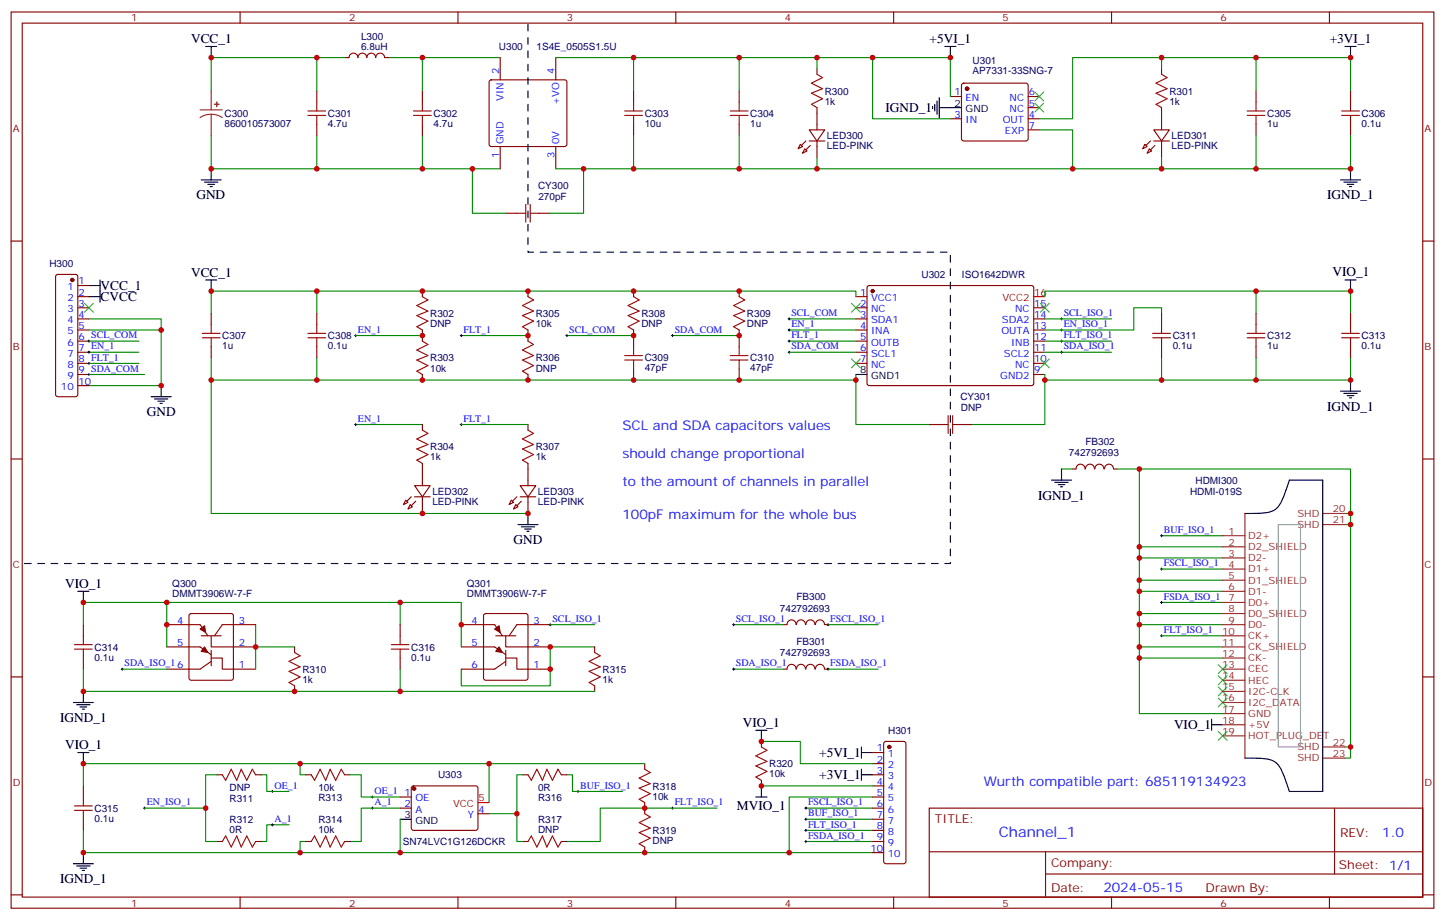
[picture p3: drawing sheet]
<svg xmlns="http://www.w3.org/2000/svg" width="459mm" height="292mm" viewBox="0 0 459 292" stroke-linecap="round" stroke-linejoin="round" font-family="sans-serif">
<g fill="none" stroke="#870000" stroke-width=".35">
<path d="M3.5 3.8h451.6v284.3h-451.6zM7.1 7.3h444.5v277.3h-444.5zM76.2 3.8v3.5M109.4 18.3h1.4a1.41 1.41 0 0 1 1.4-1.4 1.41 1.41 0 0 1 1.4 1.4 1.41 1.41 0 0 1 1.4-1.4 1.41 1.41 0 0 1 1.4 1.4 1.41 1.41 0 0 1 1.4-1.4 1.41 1.41 0 0 1 1.4 1.4 1.41 1.41 0 0 1 1.4-1.4 1.41 1.41 0 0 1 1.5 1.4h1.4M145.3 3.8v3.5M158.7 18.3v7M176.4 18.3v7M214.5 3.8v3.5M283.6 3.8v3.5M352.8 3.8v3.5M421.9 3.8v3.5M100.5 28.9v3.5"/>
<path d="M100.5 39.4v3.6M134.1 28.9v3.5M134.1 39.4v3.6M155.5 25.5l.4-.2h23.3l.5 .2 .2 .5v19.8l-.2 .5-.5 .2h-23.3l-.5-.2-.2-.5v-19.8zM201.1 28.9v3.5M201.1 39.4v3.6M234.6 28.9v3.5M234.6 39.4v3.6M259.3 21.8v1.8M259.3 34.1v7.1M301.6 30.6h3.6M301.6 37.7h3.6"/>
<path d="M305.4 26.6l.5-.2h19.7l.5 .2 .2 .5v16.9l-.2 .5-.5 .2h-19.7l-.5-.2-.2-.5v-16.9zM326.3 30.6h3.5M326.3 37.7h3.5M326.3 34.1h3.5M368.7 21.8v1.8M368.7 34.1v7.1M398.6 28.9v3.5M398.6 39.4v3.6M428.6 28.9v3.5M428.6 39.4v3.6M158.7 46.5v7.1M176.4 46.5v7.1"/>
<path d="M254 45.8l.7 .7-1.4 .7zM255.4 47.2l.7 .7-1.4 .7zM256.8 41.2h5l-2.5 3.5zM256.8 44.7h5M259.3 44.7v5.3M326.3 41.2h3.5M363.4 45.8l.7 .7-1.4 .7zM364.8 47.2l.7 .7-1.4 .7zM366.2 41.2h4.9l-2.4 3.5zM366.2 44.7h4.9M368.7 44.7v5.3M3.5 76.5h3.6"/>
<path d="M160.5 67.7h3.5M171.1 67.7h3.5M451.6 76.5h3.5M17.9 87.3l.4-.2h5.7l.5 .2 .2 .5v37.4l-.2 .5-.5 .2h-5.7l-.5-.3-.2-.4v-37.4zM24.7 94.1h3.5M24.7 97.6h3.5M24.7 90.6h3.5M67 99.4v3.5M100.5 99.4v3.5M134.1 92.4v1.7M167.6 92.4v1.7M201.1 92.4v1.7"/>
<path d="M234.6 92.4v1.7M271.6 94.1h3.6M271.6 97.6h3.6M275.4 90.8l.5-.2h51.8l.4 .7-.1 30.6-.6 .4h-51.8l-.4-.7v-30.3zM328.1 97.6h3.5M368.7 99.4v3.5M398.6 99.4v3.5M428.6 99.4v3.5M24.7 101.2h3.5M24.7 104.7h3.5M24.7 108.2h3.5M24.7 111.8h3.5"/>
<path d="M24.7 115.3h3.5M24.7 118.8h3.5M67 110v3.5M100.5 110v3.5M134.1 104.7v3.5M134.1 118.8v1.8M167.6 104.7v3.5M167.6 118.8v1.8M201.1 104.7v5.3M201.1 117.1v3.5M234.6 104.7v5.3M234.6 117.1v3.5"/>
<path d="M271.6 101.2h3.6M271.6 104.7h3.6M271.6 108.2h3.6M271.6 111.8h3.6M271.6 115.3h3.6M328.1 101.2h3.5M328.1 104.7h3.5M328.1 108.2h3.5M328.1 111.8h3.5M328.1 115.3h3.5M328.1 118.8h3.5M368.7 110v3.5"/>
<path d="M398.6 110v3.5M428.6 110v3.5M24.7 122.3h3.5M134.1 134.7v1.8M167.6 134.7v1.8M294.6 134.7h3.5M305.2 134.7h3.5M3.5 145.6h3.6M128.8 158.7l.7 .7-1.4 .7zM131.6 154.1h4.9l-2.4 3.5zM131.6 157.6h4.9M134.1 147v7.1"/>
<path d="M134.1 157.6v5.3M162.3 158.7l.7 .7-1.4 .7zM165.1 154.1h4.9l-2.4 3.5zM165.1 157.6h4.9M167.6 147v7.1M167.6 157.6v5.3M344.3 148.8a1.41 1.41 0 0 0-1.4-1.5 1.41 1.41 0 0 0-1.4 1.5h-1.1M344.5 148.8a1.41 1.41 0 0 1 1.4-1.5 1.41 1.41 0 0 1 1.4 1.5M347.5 148.8a1.41 1.41 0 0 1 1.4-1.5 1.41 1.41 0 0 1 1.4 1.5M350.6 148.8a1.41 1.41 0 0 1 1.4-1.5 1.41 1.41 0 0 1 1.4 1.5M353.5 148.8h1M451.6 145.6h3.5"/>
<path d="M130.2 160.1l.7 .7-1.4 .7zM163.7 160.1l.7 .7-1.4 .7zM26.5 198.2v3.5M52.9 198.2h10.6l2.5 3.5M60.2 194.9l.5-.2h12.7l.6 .4 .1 20-.5 .7h-12.9l-.7-.4v-20zM81.1 198.2h-10.5l-2.5 3.5M127 198.2v3.5M146.4 198.2h10.6l2.5 3.5M153.7 194.9l.5-.2h12.7l.6 .4 .1 20-.5 .7h-12.9l-.7-.4v-20zM174.6 198.2h-10.6l-2.4 3.5M252.6 198.2a1.41 1.41 0 0 0-1.4-1.5 1.41 1.41 0 0 0-1.4 1.5h-1.1M252.8 198.2a1.41 1.41 0 0 1 1.4-1.5 1.41 1.41 0 0 1 1.4 1.5"/>
<path d="M255.8 198.2a1.41 1.41 0 0 1 1.4-1.5 1.41 1.41 0 0 1 1.4 1.5M258.8 198.2a1.41 1.41 0 0 1 1.4-1.5 1.41 1.41 0 0 1 1.4 1.5M261.8 198.2h1M3.5 214.8h3.6M26.5 208.8v3.5M52.9 205.2h10.6l3.5 2.5M63.9 201.7h6.3M67 201.7v3.5h14.1M67 208.8h3.6v3.5h10.5M67 209.8l-3.5 2.5h-10.6M67 206.3v4.9M93.5 205.2v1.8"/>
<path d="M93.5 217.6v1.8M127 208.8v3.5M146.4 205.2h10.6l3.5 2.5M157.3 201.7h6.4M160.5 201.7v3.5h14.1M160.5 208.8h3.5v3.5h10.6M160.5 209.8l-3.5 2.5h-10.6M160.5 206.3v4.9M188.7 205.2v1.8M188.7 217.6v1.8M248.7 212.3h1.1M249.8 212.3a1.41 1.41 0 0 1 1.4-1.5 1.41 1.41 0 0 1 1.4 1.5"/>
<path d="M252.8 212.3a1.41 1.41 0 0 1 1.4-1.5 1.41 1.41 0 0 1 1.4 1.5M255.8 212.3a1.41 1.41 0 0 1 1.4-1.5 1.41 1.41 0 0 1 1.4 1.5M258.8 212.3a1.41 1.41 0 0 1 1.4-1.5 1.41 1.41 0 0 1 1.4 1.5M261.8 212.3h1M451.6 214.8h3.5M241.7 235.2v1.8M276.9 238.8h3.6M280.7 235.4l.5-.2h5.6l.5 .2 .2 .5v37.4l-.2 .5-.5 .2h-5.6l-.5-.2-.2-.5v-37.4zM26.5 249.3v3.6M26.5 259.9v3.6M68.8 245.8h1.8M81.1 245.8h1.8"/>
<path d="M97 245.8h1.8M109.4 245.8h1.7M127 252.9h3.5M127 256.4h3.5M130.8 249.5l.4-.2 20.1 .1 .4 .6-.1 13-.6 .5-20-.1-.5-.7v-12.7zM151.7 258.2h3.5M165.8 245.8h1.8M178.2 245.8h1.7M204.6 242.3v1.8M204.6 254.6v3.6M241.7 247.6v1.7M276.9 242.3h3.6"/>
<path d="M276.9 245.8h3.6M276.9 249.3h3.6M276.9 252.9h3.6M276.9 256.4h3.6M276.9 259.9h3.6M294.9 256.4h156.7v28.2h-156.7zM423.5 256.4l.1 20.9M68.8 267h1.8M81.1 267h1.8M97 267h1.8M109.4 267h1.7M165.8 267h1.8"/>
<path d="M178.2 267h1.7M204.6 268.7v1.8M276.9 263.5h3.6M276.9 267h3.6M276.9 270.5h3.6M295 270.2h156.4M331.8 277.3h119.6M331.8 270.2v14.2M3.5 283.9h3.6M76.2 284.6v3.5M145.3 284.6v3.5M214.5 284.6v3.5"/>
<path d="M283.6 284.6v3.5M352.8 284.6v3.5M421.9 284.6v3.5M451.6 283.9h3.5"/>
</g>
<g fill="#870000" stroke="#870000" stroke-width=".35">
<path d="M64.9 205.2l1.1 1.8-2.1-.3z"/>
<path d="M63.5 199.6l1.4-1.1 .4 2.2z"/>
<path d="M158.4 205.2l1.1 1.8-2.2-.3z"/>
<path d="M157 199.6l1.4-1.1 .3 2.2z"/>
<path d="M131.9 159l-1.4 1.4z"/>
<path d="M130.5 157.6l-1.4 1.4z"/>
<path d="M165.5 159l-1.5 1.4z"/>
<path d="M164 157.6l-1.4 1.4z"/>
<path d="M257.2 46.1l-1.4 1.5z"/>
<path d="M255.8 44.7l-1.4 1.4z"/>
<path d="M365.1 47.6l1.4-1.5z"/>
<path d="M365.1 44.7l-1.4 1.4z"/>
<circle cx="276.9" cy="92.4" r=".53"/>
<circle cx="306.9" cy="28.2" r=".53"/>
<circle cx="282.2" cy="237" r=".53"/>
<circle cx="131.4" cy="250.2" r=".53"/>
<circle cx="22.9" cy="88.8" r=".53"/>
</g>
<g fill="none" stroke="#000" stroke-width=".35">
<path d="M65.3 14.7h3.5M67 14.7v3.6M299.9 14.7h3.5M301.6 14.7v3.6M426.9 14.7h3.5M428.6 14.7v3.6M296 33.8v.7M296.7 33.1v2.1M297.4 32v4.3M298.1 34.1h7.1M298.1 31v6.3M63.9 57.1h6.3"/>
<path d="M64.9 57.8h4.2M66 58.5h2.1M66.7 59.2h.7M67 53.6v3.5M425.4 57.1h6.4M426.5 57.8h4.2M427.6 58.5h2.1M428.3 59.2h.7M428.6 53.6v3.5M28.2 94.1h3.5M28.2 90.6h3.5M31.7 88.8v7.1"/>
<path d="M65.3 88.8h3.5M67 88.8v3.6M426.9 88.8h3.5M428.6 88.8v3.6M271.6 118.8h3.6M48 125.9h6.3M49 126.6h4.3M50.1 127.3h2.1M50.8 128h.7M51.2 122.3v3.6M425.4 124.1h6.4M426.5 124.8h4.2"/>
<path d="M427.6 125.5h2.1M428.3 126.2h.7M428.6 120.6v3.5M333.7 152.3h6.4M334.8 153h4.2M335.8 153.7h2.2M336.5 154.4h.8M336.9 148.8v3.5M164.4 166.4h6.3M165.5 167.1h4.2M166.5 167.9h2.1M167.2 168.6h.7"/>
<path d="M167.6 162.9v3.5M395.1 162.9h3.9a7.5 7.5 0 0 0 7.1-2.8l1.2-2.3 1.9-5.5h10.6v98.8h-10.6l-1.3-3.9a8.9 8.9 0 0 0-3.9-5.8 23.4 23.4 0 0 0-8.9-.9M24.7 187.6h3.5M26.5 187.6v3.5M26.5 219.4v3.5M23.3 222.9h6.3M24.3 223.6h4.3M24.7 238.8h3.5M25.4 224.3h2.1M26.1 225h.7M26.5 238.8v3.5M239.9 231.7h3.5"/>
<path d="M241.7 231.7v3.5M273.4 238.8h3.5M273.4 237v3.5M384.5 229.9h3.6M384.5 228.2v3.5M127 259.9h3.5M239.9 252.9h3.5M241.7 249.3v3.6M273.4 244.1v3.5M273.4 245.8h3.5M23.3 274h6.3M24.3 274.7h4.3"/>
<path d="M25.4 275.4h2.1M26.1 276.2h.7M26.5 270.5v3.5"/>
</g>
<path d="M328.1 94.1h3.5M151.7 254.6h3.5" fill="none" stroke="#f00" stroke-width=".35"/>
<g fill="none" stroke="#a10000" stroke-width=".35">
<path d="M97.7 36.6h5.7M97.7 35.2h5.7M100.5 32.4v2.8M100.5 36.6v2.8M131.2 36.6h5.7M131.2 35.2h5.7M134.1 32.4v2.8M134.1 36.6v2.8M198.3 36.6h5.6M198.3 35.2h5.6M201.1 32.4v2.8M201.1 36.6v2.8"/>
<path d="M231.8 36.6h5.6M231.8 35.2h5.6M234.6 32.4v2.8M234.6 36.6v2.8M259.3 23.6l1.8 1-3.6 1.8 3.6 1.8-3.6 1.4 3.6 1.7-3.6 1.8 1.8 1M368.7 23.6l1.7 1-3.5 1.8 3.5 1.8-3.5 1.4 3.5 1.7-3.5 1.8 1.8 1M395.8 36.6h5.7M395.8 35.2h5.7M398.6 32.4v2.8M398.6 36.6v2.8M425.8 36.6h5.6M425.8 35.2h5.6"/>
<path d="M428.6 32.4v2.8M428.6 36.6v2.8M164 67.7h2.9M166.9 64.8v5.7M168.3 67.7h2.8M168.3 64.8v5.7M134.1 94.1l1.7 1.1-3.5 1.7 3.5 1.8-3.5 1.4 3.5 1.8-3.5 1.7 1.8 1.1M167.6 94.1l1.7 1.1-3.5 1.7 3.5 1.8-3.5 1.4 3.5 1.8-3.5 1.7 1.8 1.1M201.1 94.1l1.7 1.1-3.5 1.7 3.5 1.8-3.5 1.4 3.5 1.8-3.5 1.7 1.8 1.1M234.6 94.1l1.8 1.1-3.6 1.7 3.6 1.8-3.6 1.4 3.6 1.8-3.6 1.7 1.8 1.1M64.2 107.2h5.6M64.2 105.8h5.6"/>
<path d="M67 102.9v2.9M67 107.2v2.8M97.7 107.2h5.7M97.7 105.8h5.7M100.5 102.9v2.9M100.5 107.2v2.8M134.1 108.2l1.7 1.1-3.5 1.8 3.5 1.7-3.5 1.4 3.5 1.8-3.5 1.8 1.8 1M167.6 108.2l1.7 1.1-3.5 1.8 3.5 1.7-3.5 1.4 3.5 1.8-3.5 1.8 1.8 1M198.3 114.2h5.6M198.3 112.8h5.6M201.1 110v2.8M201.1 114.2v2.9"/>
<path d="M231.8 114.2h5.6M231.8 112.8h5.6M234.6 110v2.8M234.6 114.2v2.9M365.8 107.2h5.7M365.8 105.8h5.7M368.7 102.9v2.9M368.7 107.2v2.8M395.8 107.2h5.7M395.8 105.8h5.7M398.6 102.9v2.9M398.6 107.2v2.8"/>
<path d="M425.8 107.2h5.6M425.8 105.8h5.6M428.6 102.9v2.9M428.6 107.2v2.8M134.1 136.5l1.7 1-3.5 1.8 3.5 1.7-3.5 1.5 3.5 1.7-3.5 1.8 1.8 1M167.6 136.5l1.7 1-3.5 1.8 3.5 1.7-3.5 1.5 3.5 1.7-3.5 1.8 1.8 1M298.1 134.7h2.8M300.9 131.9v5.6M302.3 134.7h2.9M302.3 131.9v5.6M23.6 206h5.7M23.6 204.5h5.7"/>
<path d="M26.5 201.7v2.8M26.5 206v2.8M93.5 207l1.7 1.1-3.5 1.7 3.5 1.8-3.5 1.4 3.5 1.8-3.5 1.7 1.8 1.1M124.2 206h5.6M124.2 204.5h5.6M127 201.7v2.8M127 206v2.8M188.7 207l1.8 1.1-3.5 1.7 3.5 1.8-3.5 1.4 3.5 1.8-3.5 1.7 1.7 1.1M241.7 237l1.7 1.1-3.5 1.7 3.5 1.8-3.5 1.4 3.5 1.8-3.5 1.7 1.8 1.1M23.6 257.1h5.7M23.6 255.7h5.7M26.5 252.9v2.8"/>
<path d="M26.5 257.1v2.8M70.6 245.8l1 1.8 1.8-3.5 1.7 3.5 1.5-3.5 1.7 3.5 1.8-3.5 1 1.7M98.8 245.8l1 1.8 1.8-3.5 1.8 3.5 1.4-3.5 1.7 3.5 1.8-3.5 1.1 1.7M167.6 245.8l1 1.8 1.8-3.5 1.8 3.5 1.4-3.5 1.7 3.5 1.8-3.5 1.1 1.7M204.6 244.1l1.8 1-3.6 1.8 3.6 1.7-3.6 1.4 3.6 1.8-3.6 1.8 1.8 1M204.6 258.2l1.8 1-3.6 1.8 3.6 1.7-3.6 1.5 3.6 1.7-3.6 1.8 1.8 1M70.6 267l1-1.8 1.8 3.5 1.7-3.5 1.5 3.5 1.7-3.5 1.8 3.5 1-1.7M98.8 267l1-1.8 1.8 3.5 1.8-3.5 1.4 3.5 1.7-3.5 1.8 3.5 1.1-1.7M167.6 267l1-1.8 1.8 3.5 1.8-3.5 1.4 3.5 1.7-3.5 1.8 3.5 1.1-1.7"/>
</g>
<g fill="none" stroke="#008700" stroke-width=".35">
<path d="M100.5 18.3v10.6M109.4 18.3h-42.4v10.6M123.5 18.3h35.2M134.1 18.3v10.6M176.4 18.3h125.2v12.3M201.1 18.3v10.6M234.6 18.3v10.6M259.3 18.3v3.5M276.9 18.3v19.4h24.7M368.7 18.3v3.5M398.6 18.3v10.6M428.6 28.9v-10.6h-88.2v19.4h-10.6"/>
<path d="M67 43v10.6h91.7M100.5 43v10.6M134.1 43v10.6M149.9 53.6v14.1h10.6M176.4 53.6h8.8v14.1h-10.6M201.1 43v10.6M234.6 43v10.6M259.3 50v3.6M329.8 41.2h10.6v12.4M368.7 50v3.6M398.6 43v10.6M428.6 43v10.6h-243.4"/>
<path d="M100.5 92.4v7M271.6 94.1v-1.7h-204.6v7M331.6 94.1v-1.7h97v7M368.7 99.4v-1.8h-8.9v7.1h-28.2M398.6 92.4v7M28.2 104.7h23v17.6h-23M28.2 101.2h23v3.5M28.2 111.8h15.9M28.2 108.2h15.9M28.2 118.8h17.7M28.2 115.3h15.9M67 113.5v49.4h100.6"/>
<path d="M100.5 113.5v7.1M112.9 106.5h21.2M146.4 106.5h21.2M179.9 106.5h21.2M213.4 106.5h21.2M250.5 101.2h21.1M250.5 111.8h21.1M250.5 104.7h21.1M250.5 108.2h21.1M271.6 118.8v15.9h23M331.6 101.2h21.2M331.6 111.8h21.2"/>
<path d="M331.6 108.2h21.2M368.7 113.5v7.1M398.6 113.5v7.1M428.6 113.5v7.1h-97v-1.8M67 120.6h204.6M112.9 134.7h21.2M146.4 134.7h21.2M331.6 120.6v14.1h-22.9M336.9 148.8h3.5M354.5 148.8h7.1M361.6 177h26.5M361.6 173.5h26.5"/>
<path d="M368.7 170h19.4M426.9 166.4h1.7M426.9 162.9h1.7M26.5 198.2v-7.1h119.9v14.1M52.9 191.1v14.1M81.1 198.2v7M127 191.1v7.1M174.6 198.2h14.1M232.8 198.2h15.9M262.8 198.2h15.9M361.6 198.2h26.5M361.6 194.7h26.5"/>
<path d="M361.6 187.6h26.5M361.6 184.1h26.5M368.7 180.6h19.4M368.7 191.1h19.4M26.5 212.3v7.1h162.2M38.8 212.3h14.1M93.5 205.2h-12.4v7.1M127 212.3v7.1M188.7 205.2h-14.1v12.4h-28.2v-5.3M232.8 212.3h15.9M262.8 212.3h15.9M361.6 208.8v17.6h26.5"/>
<path d="M361.6 205.2h26.5M368.7 201.7h19.4M388.1 208.8h-26.5v-60h67v91.7h-1.7M241.7 235.2h12.3v7.1h22.9M426.9 237h1.7M45.9 256.4h19.4v10.6h3.5M68.8 245.8h-3.5v10.6M82.9 245.8h1.8v5.3h7M95.2 242.3v3.5h1.8M111.1 245.8h3.6v7.1h12.3M127 256.4h-12.3v10.6h-3.6M127 259.9v10.6h-100.5v-7"/>
<path d="M155.2 258.2h8.8v8.8h1.8M155.2 242.3v12.3M165.8 245.8h-1.8v12.4M179.9 245.8h1.8v5.3h15.9M204.6 242.3h-178.1v7M227.5 256.4h-37v10.6h-10.6M241.7 249.3h35.2M255.8 256.4h21.1M255.8 259.9h21.1M276.9 252.9h-26.4v17.6h26.4M91.7 261.7h-7v5.3h-1.8M97 267h-1.8v3.5"/>
<path d="M127 270.5h123.5M255.8 263.5h21.1M255.8 267h21.1"/>
</g>
<g fill="none" stroke="#3c3" stroke-width=".35">
<path d="M328.4 32.7l2.9 2.9M328.4 29.2l2.9 2.8M331.3 32.7l-2.9 2.9M331.3 29.2l-2.9 2.8M26.8 96.2l2.8 2.9M29.6 96.2l-2.8 2.9M270.2 96.2l2.8 2.9M273 96.2l-2.8 2.9M330.2 96.2l2.8 2.9M333 96.2l-2.8 2.9M270.2 113.9l2.8 2.8M273 113.9l-2.8 2.8"/>
<path d="M330.2 113.9l2.8 2.8M333 113.9l-2.8 2.8M386.6 214.4l2.9 2.8M386.6 210.9l2.9 2.8M386.6 217.9l2.9 2.9M389.5 214.4l-2.9 2.8M389.5 210.9l-2.9 2.8M389.5 217.9l-2.9 2.9M386.6 232.1l2.9 2.8M386.6 221.5l2.9 2.8M389.5 232.1l-2.9 2.8M389.5 221.5l-2.9 2.8"/>
</g>
<g fill="none" stroke="#000" stroke-width=".32">
<path d="M27.9 111.8h.7M27.9 108.2h.7M27.9 118.8h.7M27.9 115.3h.7M28.2 107.9v.7M28.2 111.4v.7M28.2 114.9v.7M28.2 118.5v.7M112.5 106.5h.7M112.9 106.1v.7M146 106.5h.8M146.4 106.1v.7"/>
<path d="M179.6 106.5h.7M179.9 106.1v.7M213.1 106.5h.7M213.4 106.1v.7M250.1 101.2h.7M250.1 111.8h.7M250.1 104.7h.7M250.1 108.2h.7M250.5 100.8v.7M250.5 104.4v.7M250.5 107.9v.7M250.5 111.4v.7"/>
<path d="M336.5 101.2h.8M336.5 111.8h.8M336.5 104.7h.8M336.5 108.2h.8M336.9 100.8v.7M336.9 104.4v.7M336.9 107.9v.7M336.9 111.4v.7M112.5 134.7h.7M112.9 134.3v.7M146 134.7h.8M146.4 134.3v.7"/>
<path d="M368.3 170h.7M368.7 169.6v.7M174.3 198.2h.7M174.6 197.8v.7M232.5 198.2h.7M232.8 197.8v.7M262.5 198.2h.7M262.8 197.8v.7M368.3 180.6h.7M368.3 191.1h.7M368.7 180.2v.7M368.7 190.8v.7"/>
<path d="M38.5 212.3h.7M38.8 211.9v.8M232.5 212.3h.7M232.8 211.9v.8M262.5 212.3h.7M262.8 211.9v.8M368.3 201.7h.7M368.7 201.4v.7M45.5 256.4h.7M45.9 256v.8M86.1 251.1h.7M86.4 250.8v.7"/>
<path d="M117.8 256.4h.7M117.8 252.9h.7M118.2 252.5v.7M118.2 256v.8M183.1 251.1h.7M183.4 250.8v.7M213.1 256.4h.7M213.4 256v.8M255.4 256.4h.7M255.4 259.9h.7M255.8 256v.8M255.8 259.6v.7"/>
<path d="M86.1 261.7h.7M86.4 261.3v.7M255.4 263.5h.7M255.4 267h.7M255.8 263.1v.7M255.8 266.6v.7"/>
</g>
<path d="M167.6 7.7v72.3h134v98.8h-294.5" fill="none" stroke="#000" stroke-width=".35" stroke-dasharray="2.1 2.1"/>
<g fill="#8c2424" stroke="#8c2424" stroke-width=".35">
<path d="M68.8 32.4v1.4z"/>
<path d="M68.1 33.1h1.4z"/>
</g>
<g fill="none" stroke="#8c2424" stroke-width=".35">
<path d="M63.5 34.9h7.1M67 36.3l1.9 .2 1.7 .8M67 36.3l-1.8 .2-1.7 .8M67 28.9v6M67 36.3v6.7M388.1 170h7M388.1 173.5h7M388.1 177h7M395.1 162.9v77.6M419.8 162.9h7.1M419.8 166.4h7.1M388.1 180.6h7"/>
<path d="M388.1 184.1h7M388.1 187.6h7M388.1 191.1h7M388.1 194.7h7M388.1 198.2h7M388.1 201.7h7M388.1 205.2h7M388.1 208.8h7M388.1 212.3h7M388.1 215.8h7M388.1 219.4h7M388.1 222.9h7"/>
<path d="M388.1 226.4h7M388.1 229.9h7M388.1 233.5h7M419.8 237h7.1M419.8 240.5h7.1"/>
</g>
<path d="M405.7 166.4h7v70.6h-7z" fill="none" stroke="#999" stroke-width=".35"/>
<g fill="#c00">
<circle cx="134.1" cy="92.4" r=".88"/>
<circle cx="134.1" cy="106.5" r=".88"/>
<circle cx="167.6" cy="106.5" r=".88"/>
<circle cx="167.6" cy="92.4" r=".88"/>
<circle cx="174.6" cy="205.2" r=".88"/>
<circle cx="174.6" cy="212.3" r=".88"/>
<circle cx="52.9" cy="198.2" r=".88"/>
<circle cx="100.5" cy="92.4" r=".88"/>
<circle cx="134.1" cy="53.6" r=".88"/>
<circle cx="134.1" cy="18.3" r=".88"/>
<circle cx="100.5" cy="53.6" r=".88"/>
<circle cx="100.5" cy="18.3" r=".88"/>
<circle cx="149.9" cy="53.6" r=".88"/>
<circle cx="301.6" cy="18.3" r=".88"/>
<circle cx="276.9" cy="18.3" r=".88"/>
<circle cx="185.2" cy="53.6" r=".88"/>
<circle cx="398.6" cy="53.6" r=".88"/>
<circle cx="368.7" cy="53.6" r=".88"/>
<circle cx="201.1" cy="18.3" r=".88"/>
<circle cx="234.6" cy="18.3" r=".88"/>
<circle cx="201.1" cy="53.6" r=".88"/>
<circle cx="234.6" cy="53.6" r=".88"/>
<circle cx="259.3" cy="53.6" r=".88"/>
<circle cx="259.3" cy="18.3" r=".88"/>
<circle cx="398.6" cy="18.3" r=".88"/>
<circle cx="368.7" cy="18.3" r=".88"/>
<circle cx="340.4" cy="53.6" r=".88"/>
<circle cx="428.6" cy="53.6" r=".88"/>
<circle cx="428.6" cy="18.3" r=".88"/>
<circle cx="428.6" cy="92.4" r=".88"/>
<circle cx="331.6" cy="120.6" r=".88"/>
<circle cx="127" cy="219.4" r=".88"/>
<circle cx="93.5" cy="219.4" r=".88"/>
<circle cx="26.5" cy="219.4" r=".88"/>
<circle cx="127" cy="191.1" r=".88"/>
<circle cx="52.9" cy="191.1" r=".88"/>
<circle cx="26.5" cy="191.1" r=".88"/>
<circle cx="67" cy="92.4" r=".88"/>
<circle cx="67" cy="18.3" r=".88"/>
<circle cx="81.1" cy="205.2" r=".88"/>
<circle cx="146.4" cy="198.2" r=".88"/>
<circle cx="428.6" cy="120.6" r=".88"/>
<circle cx="368.7" cy="120.6" r=".88"/>
<circle cx="398.6" cy="92.4" r=".88"/>
<circle cx="398.6" cy="120.6" r=".88"/>
<circle cx="95.3" cy="270.5" r=".88"/>
<circle cx="95.3" cy="242.3" r=".88"/>
<circle cx="26.5" cy="242.3" r=".88"/>
<circle cx="155.2" cy="242.3" r=".88"/>
<circle cx="127" cy="270.5" r=".88"/>
<circle cx="65.3" cy="256.4" r=".88"/>
<circle cx="164" cy="258.2" r=".88"/>
<circle cx="204.6" cy="256.4" r=".88"/>
<circle cx="26.5" cy="270.5" r=".88"/>
<circle cx="51.2" cy="104.7" r=".88"/>
<circle cx="234.6" cy="120.6" r=".88"/>
<circle cx="201.1" cy="120.6" r=".88"/>
<circle cx="167.6" cy="120.6" r=".88"/>
<circle cx="134.1" cy="120.6" r=".88"/>
<circle cx="100.5" cy="120.6" r=".88"/>
<circle cx="271.6" cy="120.6" r=".88"/>
<circle cx="167.6" cy="162.9" r=".88"/>
<circle cx="67" cy="120.6" r=".88"/>
<circle cx="134.1" cy="162.9" r=".88"/>
<circle cx="361.6" cy="205.2" r=".88"/>
<circle cx="361.6" cy="198.2" r=".88"/>
<circle cx="361.6" cy="194.7" r=".88"/>
<circle cx="361.6" cy="187.6" r=".88"/>
<circle cx="361.6" cy="184.1" r=".88"/>
<circle cx="361.6" cy="177" r=".88"/>
<circle cx="428.6" cy="237" r=".88"/>
<circle cx="361.6" cy="208.8" r=".88"/>
<circle cx="204.6" cy="270.5" r=".88"/>
<circle cx="361.6" cy="148.8" r=".88"/>
<circle cx="361.6" cy="173.5" r=".88"/>
<circle cx="428.6" cy="166.4" r=".88"/>
<circle cx="428.6" cy="162.9" r=".88"/>
<circle cx="250.5" cy="270.5" r=".88"/>
<circle cx="201.1" cy="92.4" r=".88"/>
<circle cx="201.1" cy="106.5" r=".88"/>
<circle cx="234.6" cy="92.4" r=".88"/>
<circle cx="234.6" cy="106.5" r=".88"/>
<circle cx="67" cy="53.6" r=".88"/>
<circle cx="51.2" cy="122.3" r=".88"/>
<circle cx="241.7" cy="235.2" r=".88"/>
<circle cx="241.7" cy="249.3" r=".88"/>
</g>
<text font-size="4.6" fill="#00f" x="317" y="265.4">Channel_1</text>
<g font-size="4.2">
<text x="60.6" y="13.7">VCC_1</text>
<text x="295" y="13.6">+5VI_1</text>
<text x="422" y="13.6">+3VI_1</text>
<text x="281" y="35.5">IGND_1</text>
<text x="62.3" y="63.1">GND</text>
<text x="421.2" y="63.1">IGND_1</text>
<text x="60.6" y="87.8">VCC_1</text>
<text x="422.9" y="87.6">VIO_1</text>
<text x="31.9" y="95.6">CVCC</text>
<text x="31.9" y="92">VCC_1</text>
<text x="46.6" y="131.9">GND</text>
<text x="421.2" y="130.3">IGND_1</text>
<text x="329.5" y="158.5">IGND_1</text>
<text x="163" y="172.5">GND</text>
<text x="20.7" y="186.5">VIO_1</text>
<text x="19.1" y="229.1">IGND_1</text>
<text x="235.8" y="230.6">VIO_1</text>
<text x="372.6" y="231.4">VIO_1</text>
<text x="20.7" y="237.7">VIO_1</text>
<text x="260" y="240.2">+5VI_1</text>
<text x="260" y="247.3">+3VI_1</text>
<text x="233.9" y="256.8">MVIO_1</text>
<text x="19.1" y="280.2">IGND_1</text>
</g>
<g font-size="4.2" fill="#00f">
<text x="197.6" y="136.5">SCL and SDA capacitors values</text>
<text x="197.6" y="145.3">should change proportional</text>
<text x="197.6" y="154.1">to the amount of channels in parallel</text>
<text x="197.6" y="164.7">100pF maximum for the whole bus</text>
<text x="312.2" y="249.3">Wurth compatible part: 685119134923</text>
<text x="438.7" y="265.7">1.0</text>
<text x="350.2" y="283">2024-05-15</text>
</g>
<g font-size="3.9" fill="#800">
<text x="296.7" y="261">TITLE:</text>
<text x="425.3" y="265.7">REV:</text>
<text x="333.6" y="275.2">Company:</text>
<text x="425" y="275.8">Sheet: 1/1</text>
<text x="333.6" y="282.9">Date:</text>
<text x="382.6" y="282.9">Drawn By:</text>
</g>
<g font-size="3.2" fill="#800">
<text x="41.6" y="6.8">1</text>
<text x="110.8" y="6.8">2</text>
<text x="179.9" y="6.8">3</text>
<text x="249.1" y="6.8">4</text>
<text x="318.2" y="6.8">5</text>
<text x="387.3" y="6.8">6</text>
<text x="4.1" y="41.9">A</text>
<text x="452.1" y="41.9">A</text>
<text x="4.1" y="111.1">B</text>
<text x="452.1" y="111.1">B</text>
<text x="4.1" y="180.2">C</text>
<text x="452.1" y="180.2">C</text>
<text x="4.1" y="249.3">D</text>
<text x="452.1" y="249.3">D</text>
<text x="41.6" y="287.6">1</text>
<text x="110.8" y="287.6">2</text>
<text x="179.9" y="287.6">3</text>
<text x="249.1" y="287.6">4</text>
<text x="318.2" y="287.6">5</text>
<text x="387.3" y="287.6">6</text>
</g>
<g font-size="3.2" fill="#000080">
<text x="114.6" y="15.8">6.8uH</text>
<text x="114.6" y="12.6">L300</text>
<text x="158.3" y="15.9">U300</text>
<text x="170.3" y="15.8">1S4E_0505S1.5U</text>
<text x="308.7" y="23.6">AP7331-33SNG-7</text>
<text x="308.7" y="20.4">U301</text>
<text x="261.8" y="30">R300</text>
<text x="371.1" y="30">R301</text>
<text x="261.8" y="33.2">1k</text>
<text x="371.1" y="33.2">1k</text>
<text x="71.3" y="40.2">860010573007</text>
<text x="71.3" y="37.1">C300</text>
<text x="104.1" y="40.3">4.7u</text>
<text x="104.1" y="37.1">C301</text>
<text x="137.6" y="40.3">4.7u</text>
<text x="137.6" y="37.1">C302</text>
<text x="204.6" y="40.3">10u</text>
<text x="204.6" y="37">C303</text>
<text x="238.1" y="40.3">1u</text>
<text x="238.1" y="37.1">C304</text>
<text x="402.2" y="40.3">1u</text>
<text x="402.2" y="37">C305</text>
<text x="432.2" y="40.3">0.1u</text>
<text x="432.2" y="37.1">C306</text>
<text x="262.5" y="47.3">LED-PINK</text>
<text x="262.5" y="44.1">LED300</text>
<text x="371.8" y="47.3">LED-PINK</text>
<text x="371.8" y="44.2">LED301</text>
<text x="170.8" y="60">CY300</text>
<text x="170.9" y="63.5">270pF</text>
<text x="15.7" y="84.6">H300</text>
<text x="292.5" y="88.2">U302</text>
<text x="305.3" y="88.2">ISO1642DWR</text>
<text x="136.5" y="100.5">R302</text>
<text x="170" y="100.5">R305</text>
<text x="203.6" y="100.6">R308</text>
<text x="237.1" y="100.6">R309</text>
<text x="70.6" y="107.6">C307</text>
<text x="104.1" y="107.6">C308</text>
<text x="136.5" y="103.8">DNP</text>
<text x="170" y="103.8">10k</text>
<text x="203.6" y="103.7">DNP</text>
<text x="237.1" y="103.7">DNP</text>
<text x="372.2" y="107.6">C311</text>
<text x="402.2" y="107.6">C312</text>
<text x="432.2" y="107.6">C313</text>
<text x="70.6" y="110.8">1u</text>
<text x="104.1" y="110.8">0.1u</text>
<text x="372.2" y="110.8">0.1u</text>
<text x="402.2" y="110.8">1u</text>
<text x="432.2" y="110.8">0.1u</text>
<text x="136.5" y="117.9">10k</text>
<text x="136.5" y="114.7">R303</text>
<text x="170" y="117.9">DNP</text>
<text x="170" y="114.7">R306</text>
<text x="204.6" y="117.8">47pF</text>
<text x="204.6" y="114.6">C309</text>
<text x="238.1" y="117.8">47pF</text>
<text x="238.1" y="114.6">C310</text>
<text x="304.8" y="127">CY301</text>
<text x="304.9" y="130.5">DNP</text>
<text x="136.5" y="142.9">R304</text>
<text x="170" y="142.9">R307</text>
<text x="344.5" y="141.1">FB302</text>
<text x="136.5" y="146.1">1k</text>
<text x="170" y="146.1">1k</text>
<text x="339.2" y="144.6">742792693</text>
<text x="379.4" y="153.5">HDMI300</text>
<text x="137.2" y="160.2">LED-PINK</text>
<text x="137.2" y="157">LED302</text>
<text x="170.7" y="160.2">LED-PINK</text>
<text x="170.7" y="157">LED303</text>
<text x="377.7" y="157">HDMI-019S</text>
<text x="54.7" y="189.4">DMMT3906W-7-F</text>
<text x="54.7" y="186.1">Q300</text>
<text x="148.2" y="189.4">DMMT3906W-7-F</text>
<text x="148.2" y="186.2">Q301</text>
<text x="252.7" y="190.5">FB300</text>
<text x="247.5" y="194">742792693</text>
<text x="30" y="209.6">0.1u</text>
<text x="30" y="206.4">C314</text>
<text x="130.5" y="209.6">0.1u</text>
<text x="130.5" y="206.4">C316</text>
<text x="247.5" y="208.1">742792693</text>
<text x="252.7" y="204.6">FB301</text>
<text x="96" y="213.4">R310</text>
<text x="191.2" y="213.4">R315</text>
<text x="96" y="216.6">1k</text>
<text x="191.2" y="216.6">1k</text>
<text x="281.9" y="232.8">H301</text>
<text x="244.1" y="243.4">R320</text>
<text x="72.8" y="251.1">DNP</text>
<text x="101" y="251.1">10k</text>
<text x="139" y="247">U303</text>
<text x="170.8" y="251.1">0R</text>
<text x="207.1" y="250.5">R318</text>
<text x="244.1" y="246.6">10k</text>
<text x="30" y="257.5">C315</text>
<text x="72.8" y="254.3">R311</text>
<text x="101.1" y="254.2">R313</text>
<text x="170.8" y="254.3">R316</text>
<text x="207.1" y="253.7">10k</text>
<text x="30" y="260.7">0.1u</text>
<text x="72.8" y="261">R312</text>
<text x="101.1" y="261">R314</text>
<text x="170.8" y="261">R317</text>
<text x="72.8" y="264.2">0R</text>
<text x="101.1" y="264.2">10k</text>
<text x="127.8" y="268.2">SN74LVC1G126DCKR</text>
<text x="170.8" y="264.2">DNP</text>
<text x="207.1" y="267.8">DNP</text>
<text x="207.1" y="264.6">R319</text>
</g>
<g font-size="3.2" fill="#00f">
<text x="158.4" y="23.6" transform="rotate(-90 158.4 23.6)">2</text>
<text x="176" y="23.6" transform="rotate(-90 176 23.6)">4</text>
<text x="159.8" y="31.9" transform="rotate(-90 159.8 31.9)">VIN</text>
<text x="177.4" y="33.3" transform="rotate(-90 177.4 33.3)">+VO</text>
<text x="303" y="30.3">1</text>
<text x="306.5" y="32">EN</text>
<text x="320.4" y="35.6">NC</text>
<text x="320.4" y="32">NC</text>
<text x="326.5" y="33.8">5</text>
<text x="326.5" y="30.3">6</text>
<text x="303" y="37.3">3</text>
<text x="306.5" y="39.1">IN</text>
<text x="318.2" y="39.1">OUT</text>
<text x="326.5" y="37.3">4</text>
<text x="326.5" y="40.9">7</text>
<text x="159.8" y="45.8" transform="rotate(-90 159.8 45.8)">GND</text>
<text x="177.4" y="45.8" transform="rotate(-90 177.4 45.8)">0V</text>
<text x="318.9" y="42.6">EXP</text>
<text x="158.4" y="50.3" transform="rotate(-90 158.4 50.3)">1</text>
<text x="176" y="50.3" transform="rotate(-90 176 50.3)">3</text>
<text x="21.4" y="92">1</text>
<text x="21.4" y="95.5">2</text>
<text x="24.9" y="90.2">1</text>
<text x="24.9" y="93.8">2</text>
<text x="273" y="93.8">1</text>
<text x="276.5" y="95.5">VCC1</text>
<text x="21.4" y="99.1">3</text>
<text x="24.9" y="97.3">3</text>
<text x="24.9" y="100.8">4</text>
<text x="251.2" y="100.3">SCL_COM</text>
<text x="273" y="97.3">2</text>
<text x="273" y="100.8">3</text>
<text x="276.5" y="99.1">NC</text>
<text x="322.2" y="99.1">NC</text>
<text x="328.3" y="100.8">14</text>
<text x="328.3" y="97.3">15</text>
<text x="337.6" y="100.3">SCL_ISO_1</text>
<text x="21.4" y="102.6">4</text>
<text x="21.4" y="106.1">5</text>
<text x="24.9" y="104.4">5</text>
<text x="24.9" y="107.9">6 SCL_COM</text>
<text x="113.6" y="105.6">EN_1</text>
<text x="147.1" y="105.6">FLT_1</text>
<text x="180.6" y="105.6">SCL_COM</text>
<text x="214.1" y="105.6">SDA_COM</text>
<text x="251.2" y="103.8">EN_1</text>
<text x="251.2" y="107.4">FLT_1</text>
<text x="273" y="104.4">4</text>
<text x="273" y="107.9">5</text>
<text x="276.5" y="102.6">SDA1</text>
<text x="276.5" y="106.1">INA</text>
<text x="317.8" y="106.1">OUTA</text>
<text x="318" y="102.6">SDA2</text>
<text x="328.3" y="107.9">12</text>
<text x="328.3" y="104.4">13</text>
<text x="337.6" y="107.4">FLT_ISO_1</text>
<text x="337.6" y="103.8">EN_ISO_1</text>
<text x="21.4" y="109.6">6</text>
<text x="21.4" y="113.2">7</text>
<text x="24.9" y="111.4">7 EN_1</text>
<text x="251.2" y="110.9">SDA_COM</text>
<text x="273" y="111.4">6</text>
<text x="276.5" y="109.6">OUTB</text>
<text x="276.5" y="113.2">SCL1</text>
<text x="318.6" y="113.2">SCL2</text>
<text x="320.9" y="109.6">INB</text>
<text x="328.3" y="111.4">11</text>
<text x="337.6" y="110.9">SDA_ISO_1</text>
<text x="21.4" y="116.7">8</text>
<text x="24.9" y="114.9">8 FLT_1</text>
<text x="24.9" y="118.5">9 SDA_COM</text>
<text x="273" y="114.9">7</text>
<text x="276.5" y="116.7">NC</text>
<text x="322.2" y="116.7">NC</text>
<text x="328.3" y="118.5">9</text>
<text x="328.3" y="114.9">10</text>
<text x="19.4" y="123.8">10</text>
<text x="21.4" y="120.2">9</text>
<text x="24.9" y="122">10</text>
<text x="317.5" y="120.2">GND2</text>
<text x="113.6" y="133.8">EN_1</text>
<text x="147.1" y="133.8">FLT_1</text>
<text x="369.4" y="169.1">BUF_ISO_1</text>
<text x="369.4" y="179.7">FSCL_ISO_1</text>
<text x="369.4" y="190.3">FSDA_ISO_1</text>
<text x="56.2" y="197.8">4</text>
<text x="75.8" y="197.8">3</text>
<text x="149.7" y="197.8">4</text>
<text x="169.3" y="197.8">3</text>
<text x="175.3" y="197.3">SCL_ISO_1</text>
<text x="233.5" y="197.3">SCL_ISO_1</text>
<text x="263.5" y="197.3">FSCL_ISO_1</text>
<text x="369.4" y="200.8">FLT_ISO_1</text>
<text x="56.2" y="204.9">5</text>
<text x="75.8" y="204.9">2</text>
<text x="149.7" y="204.9">5</text>
<text x="169.3" y="204.9">2</text>
<text x="39.5" y="211.4">SDA_ISO_16</text>
<text x="75.8" y="211.9">1</text>
<text x="149.7" y="211.9">6</text>
<text x="169.3" y="211.9">1</text>
<text x="233.5" y="211.4">SDA_ISO_1</text>
<text x="263.5" y="211.4">FSDA_ISO_1</text>
<text x="278.3" y="238.4">1</text>
<text x="278.3" y="241.9">2</text>
<text x="278.3" y="245.5">3</text>
<text x="281.8" y="240.2">1</text>
<text x="281.8" y="243.7">2</text>
<text x="87.1" y="250.2">OE_1</text>
<text x="118.9" y="252">OE_1</text>
<text x="184.1" y="250.2">BUF_ISO_1</text>
<text x="278.3" y="249">4</text>
<text x="281.8" y="247.2">3</text>
<text x="281.8" y="250.8">4</text>
<text x="46.6" y="255.5">EN_ISO_1</text>
<text x="118.9" y="255.5">A_1</text>
<text x="128.3" y="252.5">1</text>
<text x="128.3" y="256">2</text>
<text x="131.8" y="254.3">OE</text>
<text x="131.8" y="257.8">A</text>
<text x="151.9" y="257.8">4</text>
<text x="214.1" y="255.5">FLT_ISO_1</text>
<text x="256.5" y="255.5">FSCL_ISO_1</text>
<text x="278.3" y="252.5">5</text>
<text x="278.3" y="256">6</text>
<text x="281.8" y="254.3">5</text>
<text x="281.8" y="257.8">6</text>
<text x="87.1" y="260.8">A_1</text>
<text x="148.4" y="259.6">Y</text>
<text x="256.5" y="262.6">FLT_ISO_1</text>
<text x="256.5" y="259">BUF_ISO_1</text>
<text x="278.3" y="259.6">7</text>
<text x="278.3" y="263.1">8</text>
<text x="281.8" y="261.3">7</text>
<text x="256.5" y="266.1">FSDA_ISO_1</text>
<text x="278.3" y="266.6">9</text>
<text x="281.8" y="264.9">8</text>
<text x="281.8" y="268.4">9</text>
<text x="276.2" y="270.2">10</text>
<text x="281.8" y="271.9">10</text>
</g>
<g font-size="3.2">
<text x="303" y="33.8">2</text>
<text x="306.5" y="35.6">GND</text>
<text x="273" y="118.5">8</text>
<text x="276.5" y="120.2">GND1</text>
<text x="128.3" y="259.6">3</text>
<text x="131.8" y="261.3">GND</text>
</g>
<g font-size="3.2" fill="#f00">
<text x="318.2" y="95.5">VCC2</text>
<text x="328.3" y="93.8">16</text>
<text x="143.8" y="256">VCC</text>
<text x="151.9" y="254.3">5</text>
</g>
<g font-size="3.2" fill="#8d2323">
<text x="411.7" y="164">SHD</text>
<text x="411.7" y="167.5">SHD</text>
<text x="423" y="162.6">20</text>
<text x="423" y="166.1">21</text>
<text x="389.9" y="169.6">1</text>
<text x="389.9" y="173.1">2</text>
<text x="396.2" y="171">D2+</text>
<text x="389.9" y="176.7">3</text>
<text x="396.2" y="174.6">D2_SHIELD</text>
<text x="396.2" y="178.1">D2-</text>
<text x="389.9" y="180.2">4</text>
<text x="389.9" y="183.7">5</text>
<text x="396.2" y="181.6">D1+</text>
<text x="396.2" y="185.1">D1_SHIELD</text>
<text x="389.9" y="187.3">6</text>
<text x="389.9" y="190.8">7</text>
<text x="396.2" y="188.7">D1-</text>
<text x="389.9" y="194.3">8</text>
<text x="389.9" y="197.8">9</text>
<text x="396.2" y="192.2">D0+</text>
<text x="396.2" y="195.7">D0_SHIELD</text>
<text x="387.9" y="201.4">10</text>
<text x="396.2" y="199.2">D0-</text>
<text x="396.2" y="202.8">CK+</text>
<text x="387.9" y="204.9">11</text>
<text x="387.9" y="208.4">12</text>
<text x="396.2" y="206.3">CK_SHIELD</text>
<text x="396.2" y="209.8">CK-</text>
<text x="387.9" y="211.9">13</text>
<text x="387.9" y="215.5">14</text>
<text x="396.2" y="213.4">CEC</text>
<text x="387.9" y="219">15</text>
<text x="396.2" y="216.9">HEC</text>
<text x="396.2" y="220.4">I2C-CLK</text>
<text x="387.9" y="222.5">16</text>
<text x="387.9" y="226.1">17</text>
<text x="396.2" y="223.9">I2C_DATA</text>
<text x="396.2" y="227.5">GND</text>
<text x="387.9" y="229.6">18</text>
<text x="387.9" y="233.1">19</text>
<text x="396.2" y="231">+5V</text>
<text x="396.2" y="234.5">HOT_PLUG_DET</text>
<text x="411.7" y="238.1">SHD</text>
<text x="423" y="236.6">22</text>
<text x="411.7" y="241.6">SHD</text>
<text x="423" y="240.2">23</text>
</g>
</svg>
